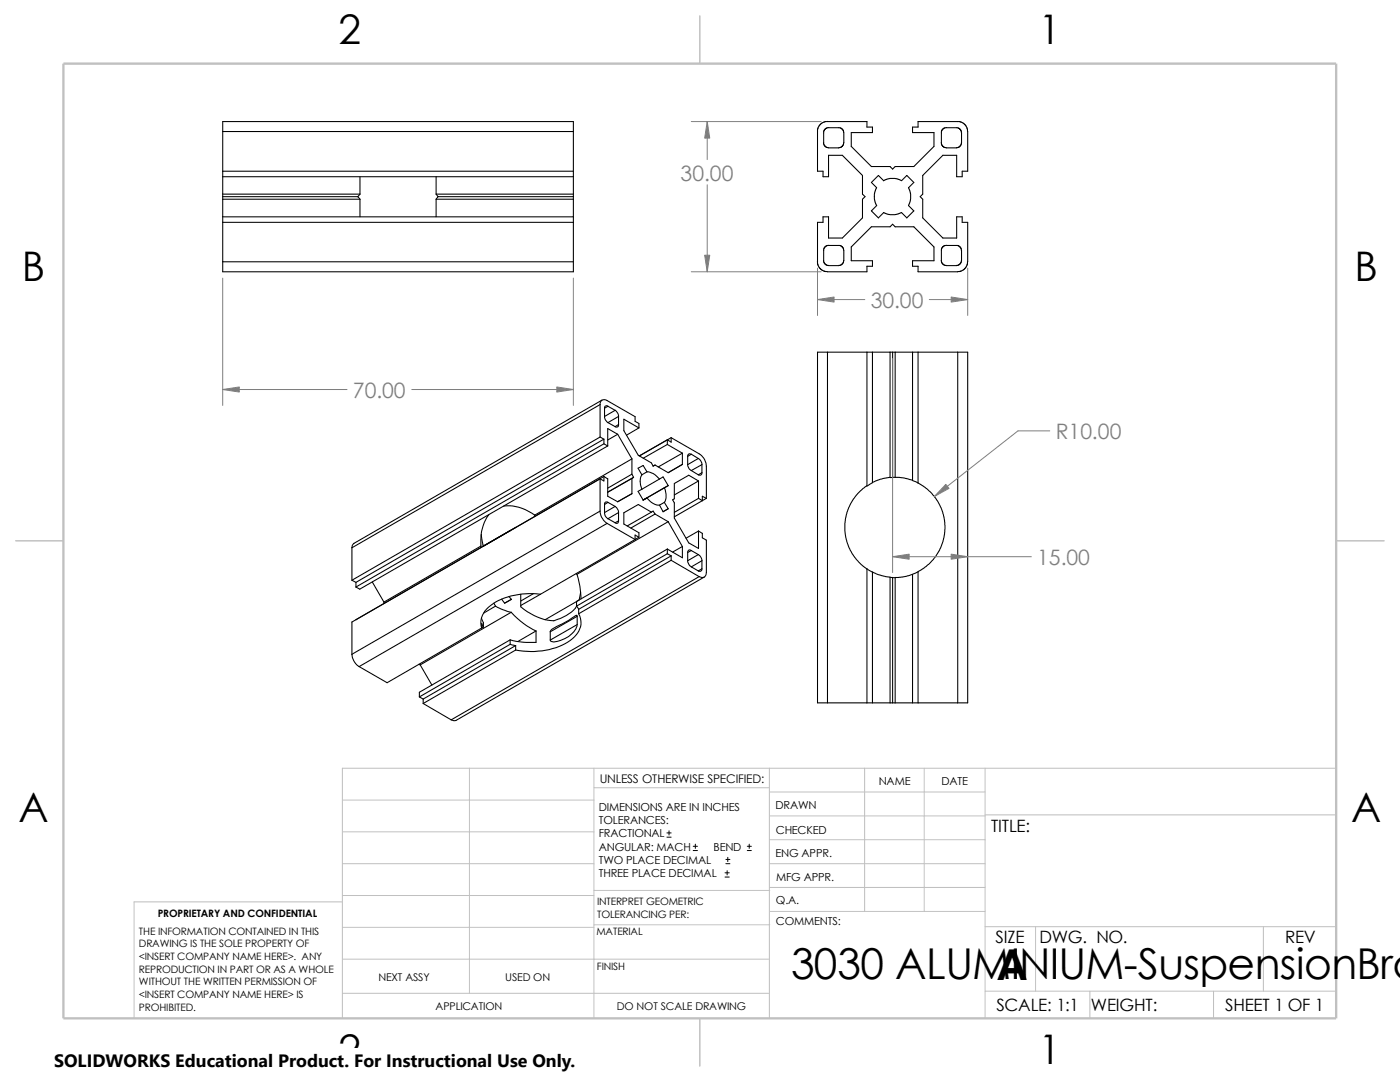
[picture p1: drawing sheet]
<svg xmlns="http://www.w3.org/2000/svg" width="279mm" height="216mm" viewBox="0 0 279 216" stroke-linecap="round" stroke-linejoin="round" font-family="sans-serif">
<g fill="none" stroke="#c0c0c0" stroke-width=".2">
<path d="M68.3 159.6h50.2M93.7 153.3v44.9M118.5 153.3v49.9M118.5 157.2h35M153.5 153.3v49.9M153.5 158h43.1M172.6 153.3v28.6M184.4 153.3v28.6M196.6 153.3v49.9M266.7 153.3h-198.4v49.9M68.3 178.7h50.2M68.3 172.3h50.2"/>
<path d="M68.3 166h50.2M68.3 180h-41.5v23.2M118.5 177.7h35.1M153.5 167.6h43.1M153.5 162.8h43.1M153.5 172.3h43.1M153.5 177.1h43.1M196.6 162.6h70.1M68.3 198.2h85.2M68.3 191.4h85.2M68.3 185h50.2M118.5 184.5h35.1"/>
<path d="M153.6 181.9h43M196.6 197.8h70.1M196.6 184.9h70.1M206.7 184.9v12.9M217.5 197.8v5.4M242.2 197.8v5.4M252.1 184.9v12.9"/>
</g>
<path d="M139.7 3.2v9.5M3.1 107.9h9.6M266.7 107.9h9.5M139.7 203.2v9.5" fill="none" stroke="#c0c0c0" stroke-width=".21"/>
<path d="M12.7 12.7h254v190.5h-254z" fill="none" stroke="#c0c0c0" stroke-width=".47"/>
<g fill="none" stroke="#000" stroke-width=".21">
<path d="M44.4 35.3h70M44.4 34.2h70M44.4 26.2h70M44.4 26.2v26M44.4 39.8h27.4M44.4 39.2h27M44.4 38.7h27.4M44.4 26.2v-1.9h70v1.9M71.4 39.2l.4 .6M71.8 38.7l-.4 .5M71.8 35.3v3.4M71.8 39.8v3.5"/>
<path d="M87 38.7l.4 .5M87 35.3v3.4M87 39.8v3.5M87 39.8h27.4M87 38.7h27.4M87.4 39.2l-.4 .6M87.4 39.2h27M114.4 26.2v26M165.1 24.3h7.9v1.1h1.1v1.1h-4.2v2.7l4 4h3.7l.5 .5 .5-.5h3.8l4-4v-2.7h-4.3v-1.1h1.1v-1.1h8.3l1 .5 .5 .7 .1 .7v8h-1.1v1.1h-1.1v-4.3h-2.7l-4.1 4v3.7l-.5 .5 .5 .6v3.7l4.1 4h2.7v-4.2h1.1v1.1h1.1v7.8l-.1 .7-.4 .7-.4 .3-.7 .3h-8.3v-1.1h-1.1v-1.1h4.3v-2.7l-4-4h-3.8l-.5-.6-.5 .6h-3.7l-4 4v2.7h4.2v1.1h-1.1v1.1h-8.3l-.7-.3-.4-.3-.4-.7-.1-.7M165.1 24.2l-.7 .1-.6 .4-.4 .4-.2 .7v8.4h1.1v1.1h1.1v-4.3h2.7l4 4v3.7l.5 .5-.5 .6v3.7l-4 4h-2.7v-4.2h-1.1v1.1h-1.1v7.8M165.4 25.5h2.2l.6 .4 .2 .6-.1 2.4-.7 .6h-2.2l-.6-.2-.3-.3-.2-.5M165.4 25.4l-.6 .2-.4 .6v2.3"/>
<path d="M174.9 37.4l-.4 1.3v1.1l.5 1.2-1.1 1.1 1.4 1.4 1.1-1.1M179.9 36l-1-.4h-1.3l-1.2 .5-1.1-1.1-1.4 1.4 1.1 1.1M179.9 36.1l1.1-1.1 1.4 1.4-1.1 1.1 .4 1.2v1.3l-.4 1 1.1 1.1-1.4 1.4-1.1-1.1-1.3 .4h-1.3l-1-.4M188.9 25.5h2.2l.6 .4 .2 .6-.1 2.4-.7 .6h-2.2l-.6-.2-.3-.3-.2-.5M188.9 25.4l-.6 .2-.4 .6v2.3M44.4 43.3h70M44.4 44.4h70M44.4 52.2h70M114.4 52.2v2h-70v-2M165.4 49h2.2l.6 .4 .2 .6-.1 2.4-.7 .6h-2.2l-.6-.2-.3-.3-.2-.5M165.4 48.9l-.6 .2-.4 .5v2.4M188.9 49h2.2l.6 .4 .2 .6-.1 2.4-.7 .6h-2.2l-.6-.2-.3-.3-.2-.5"/>
<path d="M188.9 48.9l-.6 .2-.4 .6v2.3M120.1 79.8l-49.5 28.7-.3 .3-.1 .5M165.1 70.3v70M165.1 70.3h26M165.1 70.3h-1.9v70h1.9M173 70.3v26.7l1.1-.7M174.1 70.3v26M177.6 70.3v25l.5-.1M178.1 70.3v24.9M178.6 70.3v24.9M182.1 70.3v25.6l1.1 .5M183.2 70.3v26.1l1.2 .7 1.2 1 .9 1 .7 1.1 .6 1.1 .5 1.5 .3 1.4v1.4l-.4 2.4-1.1 2.4-.8 1.2-1 1-2.1 1.5"/>
<path d="M191.1 70.3h2v70h-2M191.1 70.3v70M119.8 80.7v6.5M119.8 95.5v6.5M119.8 87.2l.7 .4M119.8 95.5l-49.6 28.6v6.5M119.8 87.2l-49.6 28.6M119.8 80.7l-49.6 28.6M119.8 80.7a.84 .84 0 0 1 .4-.9 .84 .84 0 0 1 1 .1l5.5 3.2v1l.8 .4v.9M120.5 95.1v.9l-.7-.5M120.5 87.6v1M120.5 95.1l.8 .4v3.5l2 1.1 2.8-1.6v-3"/>
<path d="M120.5 88.6l.8 .4M120.5 95.1l-49.4 28.6M120.5 87.6l-49.5 28.6M120.5 88.6l-49.5 28.5M120.6 83.1a1.46 1.46 0 0 0 .7 1.2M120.6 81.4v1.7M121.3 89l-49.5 28.6-.8-.5M121.3 81.1l-.7 .3M121.3 81.1l1.5 .8M121.3 84.3l1.5 .8M121.3 81.1a.41 .41 0 0 0-.5-.1 .41 .41 0 0 0-.2 .4M122.8 81.9l-2.2 1.2"/>
<path d="M122.8 81.9a1.59 1.59 0 0 1 .6 1.2M123.3 86.7l-2-1.2v3.5M123.3 86.7l2.8 4.9M123.3 86.7l-2 1.1M123.4 84.7a.42 .42 0 0 1-.1 .5 .42 .42 0 0 1-.5-.1M123.4 84.7l-.6 .4M123.4 83.1l-2.1 1.2M123.4 83.1v1.6M126.1 91.6v3M126.1 94.6l.3 .6M126.1 94.6l-4.8 2.8M126.1 91.6l-19.4 11.2"/>
<path d="M126.4 95.2l-.3 .3M126.4 95.2l-5.1 3 4.8-2.7M127.5 85.4l-3-1.7v2.2l2.9 4.9 2.6 1.6 .3 .6 .4-.2 2.6 1.5 2.9-1.6v-2.3M127.5 85.4l-2.4 1.4M128.1 97.6l-.8 .4 1.1 1.8M128.1 94.7a3.2 3.2 0 0 0 0 2.9M128.4 99.8l.7-.4a3.2 3.2 0 0 0 2.5 1.4M129.1 94.1a3.3 3.3 0 0 1 2.5 1.5M129.1 94.1l-.7-1.2-1.1 .5 .8 1.3M129.1 94.1l-1 .6M131.6 95.6l.7-.4 1 1.7M131.6 95.6l-3.5 2"/>
<path d="M132.6 97.3a3.3 3.3 0 0 1 0 2.9M132.6 97.3l-4.2 2.5M133.2 88.7l3 1.7M133.2 88.7l-4.8 2.7M133.3 96.9l-.7 .4M133.3 96.9l-4.9 2.9M133.9 87.3l5.6 3.3a3 3 0 0 1 1.5 2.4v6.4M133.9 87.3v.9l-.7-.4v.9M133.9 87.3l-6.3 3.7M136.2 90.4l-4.8 2.8M137.2 91.1v1.6M137.2 92.7a1.49 1.49 0 0 0 .8 1.2"/>
<path d="M138 90.6a.44 .44 0 0 0-.5 0 .44 .44 0 0 0-.3 .5M138 90.6l-.8 .5M138 90.6l1.4 .9M138 93.9l1.4 .8M139.4 91.5a1.49 1.49 0 0 1 .7 1.2M139.4 91.5l-2.2 1.2M139.4 99.4l.8 .5M139.4 96v3.4M139.4 96l-1.9-1.2-2.9 1.7v3l-.4 .2 .4 .6v3.1l2.9 4.9 1.9 1.1v-3.4M139.4 99.4l-4.8 2.8M139.4 96l-4.8 2.8M140.1 94.3l-.7 .4"/>
<path d="M140.1 92.7l-2.1 1.2M140.1 92.7v1.6M140.1 94.3a.44 .44 0 0 1-.2 .5 .44 .44 0 0 1-.5-.1M140.2 99.9l-5.6 3.2M141 99.4l-.8-.4v.9M141 99.4l-.8 .5M173 96.9l-1.8 1.6-.9 1.1-.7 1.2-.9 2.6-.1 2.6 .4 2.1 1 2.2 1.3 1.8 1.7 1.4v26.8M177.6 95.2l-1.8 .4-1.7 .7M178.1 95.2h.5M178.6 95.2l1.9 .2 1.6 .4M70.2 109.3v6.5M70.2 115.8l.8 .4"/>
<path d="M71 116.2v.9M74.3 116.1l2.3 4M96 109l-19.4 11.1M96 109v.3M96.1 106.6l.4 2.4M97.6 102.7a8.9 8.9 0 0 0-1.6 6.3M100.1 119.5l.6 .9M100.5 101a8.6 8.6 0 0 1 6.2 1.8M101.6 119l.5 .6M101.8 105.9h.1M102.1 119.6l-1.4 .8M102.9 105.2h.1"/>
<path d="M103.9 118.6v2.5a11.1 11.1 0 0 0 6.6 2.8 8.1 8.1 0 0 0 4.6-3M106.5 118.4l-2.6 1.5M106.7 102.8v.2M107.9 118.6a13.5 13.5 0 0 0-10.4 2.6 3.9 3.9 0 0 0-1.4 4.1M107.9 118.6l-4 2.2M115 114.4l.1 .2M115.1 114.6l.6 2.4 .3 2.5M115.9 118.1l-.4 1.7-6.7 3.9M119.8 102a2.98 2.98 0 0 0 1.4 2.4M119.8 102l-49.6 28.6M120.6 102.3a1.33 1.33 0 0 0 .7 1.2M120.6 100.7v1.6"/>
<path d="M121.2 104.4l5.5 3.3M121.2 104.4l-49.5 28.6M121.3 100.2l-.7 .5M121.3 100.2l1.5 .8M121.3 103.5l1.5 .8M121.3 100.2a.41 .41 0 0 0-.5 0 .41 .41 0 0 0-.2 .5M122.8 101l-2.2 1.3M122.8 101l.6 .8v.5M123.4 103.9a.4 .4 0 0 1-.1 .5 .4 .4 0 0 1-.5-.1M123.4 103.9l-.6 .4M123.4 102.3l-2.1 1.2M123.4 102.3v1.6"/>
<path d="M126.7 107.7l-18.8 10.9M127.5 107.2l-.8-.4v.9M127.5 107.2l-.8 .5M130 102.2l-2.6-1.5-2.9 1.6v2.3l3 1.7v.9M130 102.2l.3-.2 .4 .6M130 102.2l-4.8 2.7M130.7 102.6l2.6 1.5M130.7 102.6l-4.8 2.8M132.6 100.2l.7 1.3-1 .6-.7-1.3M132.6 100.2l-1 .6M133.2 109.6v.9M133.2 110.5l.7 .4"/>
<path d="M133.2 110.5l-18.1 10.4M133.2 109.6l-18.1 10.4v.9M133.3 104.1l2.9 5M133.3 104.1l-18.2 10.5M133.9 110.9v.9M133.9 111.8l5.6 3.3M133.9 110.9l-18.4 10.7M133.9 111.8l-18.4 10.7M136.2 109.1v2.2l-3-1.7M136.2 109.1l-2 1.1M137.2 110.2v1.7M137.2 111.9a1.66 1.66 0 0 0 .8 1.2"/>
<path d="M138 109.9a.42 .42 0 0 0-.5-.1 .42 .42 0 0 0-.3 .4M138 109.9l-.8 .3M138 113.1l1.4 .8M138 109.9l1.4 .8M139.4 110.7a1.49 1.49 0 0 1 .7 1.2M139.4 110.7l-2.2 1.2M139.4 106l.8 .4v.9l.8 .5v6.4a.88 .88 0 0 1-.4 1 .88 .88 0 0 1-1.1-.1M139.4 106l-2.5 1.4M139.5 115.1l-49.5 28.5M140.1 113.5l-.7 .4M140.1 111.9l-2.1 1.2M140.1 111.9v1.6"/>
<path d="M140.1 113.5a.44 .44 0 0 1-.2 .5 .44 .44 0 0 1-.5-.1M140.5 115.1l-49.4 28.6-.5 .1-.6-.2M173 113.5l1.1 .7M174.1 114.1l1.9 .8 1.6 .3M174.1 114.2v26.1M177.6 115.2h.5M177.6 115.2v25.1M178.1 115.2l.5 .1M178.1 115.2v25.1M178.6 115.2l1.5-.1 2-.5v25.7M178.6 115.3v25M182.1 114.6l1.1-.5v26.2"/>
<path d="M70.2 130.6a3.2 3.2 0 0 0 1.5 2.4M76.6 120.1v.3M83.6 132.5l.3 .2M83.7 139.1l.8 .4M83.9 132.7l2.3 4M84.5 139.5v.9M96.1 123.3l.4 .9v.9M96.1 125.3l-18.8 10.9-5.6-3.2M96.5 125.1l-.4 .2M96.5 125.1l-.4-.7v.9M98.6 120.4l.3 .5M98.9 120.9l-2.4 1.4"/>
<path d="M98.9 120.9l1.5 .8 1.6 .5M101.8 127.7v.9M101.8 128.6l-18.1 10.5M101.8 127.7l-18.1 10.4v1M101.8 128.6l1.1 .2M102 122.2a15.7 15.7 0 0 0 5 3.7M102 122.2l-18.1 10.5M102.9 129.7l-18.4 10.7M102.9 128.8v.9M102.9 128.8l-18.4 10.7M107 125.9v2.3a15.8 15.8 0 0 1-5.2-.5M107 125.9l-3.7 2.1"/>
<path d="M109.8 126.1v1.6M115.1 120.9l.4 .7M115.2 123l-.1-.2a1.56 1.56 0 0 0-1.1 .6l-1.1 .7a10.5 10.5 0 0 0-3 1.8l-.1 .2M115.2 123l-5.4 3.1M115.2 124.6l-5.4 3.1M115.2 123v1.6M115.2 124.6a4.2 4.2 0 0 1-3.3 3.2 2.13 2.13 0 0 1-2 .1l-.1-.2M115.5 121.6v.9M115.5 122.5a3.8 3.8 0 0 1-1.3 5 14 14 0 0 1-11.3 2.2M84.5 140.4l5.5 3.2M165.1 140.3h26"/>
</g>
<g fill="none" stroke="#000" stroke-width=".2">
<path d="M133.1 167h.8M133.1 166.2h.8M133.5 165.8v.8M138.3 169.7h.9M138.3 168.9h.9M138.8 168.4v.9M144.7 175h.8M144.7 174.2h.8M144.9 172.3h.8M144.9 171.5h.8M145.1 173.7v.9M145.2 171.1v.8"/>
<path d="M149.1 169.7h.8M149.1 168.9h.8M149.5 168.4v.9"/>
</g>
<g fill="none" stroke="#808080" stroke-width=".2">
<path d="M138 24.3h25.9M141.1 24.3v7.5M141.1 36.9v17.3M44.4 55.5v25.4M114.4 55.5v25.4M138 54.2h25.9M163.2 53.5v9.4M163.2 59.8h9.4M185.5 59.8h7.6M193.1 53.5v9.4M44.4 77.7h24.9M82.2 77.7h32.2"/>
<path d="M178.1 71.5v42.8M209.5 86h-6.3l-16.7 13.1M178.1 111.1h27.7"/>
</g>
<g fill="#808080" stroke="#808080" stroke-width=".2">
<path d="M188.8 96.6l.6 .9-2.9 1.6z"/>
<path d="M178.1 111.1l3.3-.5v1z"/>
<path d="M189.8 110.6l3.3 .5-3.3 .5z"/>
<path d="M111.1 77.2l3.3 .5-3.3 .5z"/>
<path d="M44.4 77.7l3.4-.5v1z"/>
<path d="M163.2 59.8l3.3-.5v1z"/>
<path d="M189.8 59.3l3.3 .5-3.3 .5z"/>
<path d="M140.6 50.9h1l-.5 3.3z"/>
<path d="M141.1 24.3l.5 3.3h-1z"/>
</g>
<path d="M10.8 209.2h104.1v6.7h-104.1z" fill="#fff"/>
<g font-size="8.5">
<text x="157.9" y="195.3">3030 ALUMINIUM-SuspensionBra</text>
<text x="198.8" y="195.5">A</text>
</g>
<g font-size="8.1">
<text x="67.6" y="8.8">2</text>
<text x="207.3" y="8.8">1</text>
<text x="4.4" y="56.1">B</text>
<text x="270.3" y="56.1">B</text>
<text x="3.7" y="164.1">A</text>
<text x="269.6" y="164.1">A</text>
<text x="67.6" y="212.3">2</text>
<text x="207.3" y="212.3">1</text>
</g>
<g font-size="4.2" fill="#808080">
<text x="135.8" y="36">30.00</text>
<text x="173.8" y="61.4">30.00</text>
<text x="70.4" y="79.4">70.00</text>
<text x="210.7" y="87.6">R10.00</text>
<text x="207" y="112.7">15.00</text>
</g>
<text font-size="3.6" x="10.8" y="213">SOLIDWORKS Educational Product. For Instructional Use Only.</text>
<g font-size="3.4">
<text x="197.8" y="166">TITLE:</text>
<text x="198.7" y="188.1">SIZE</text>
<text x="207.5" y="188.1">DWG. NO.</text>
<text x="256.5" y="188.2">REV</text>
<text x="198.8" y="201.7">SCALE: 1:1</text>
<text x="217.7" y="201.8">WEIGHT:</text>
<text x="244.5" y="201.7">SHEET 1 OF 1</text>
</g>
<text font-size="2.4" x="119.7" y="156.2">UNLESS OTHERWISE SPECIFIED:</text>
<g font-size="2.2">
<text x="119.5" y="161.8">DIMENSIONS ARE IN INCHES</text>
<text x="154.8" y="161.5">DRAWN</text>
<text x="175.4" y="156.7">NAME</text>
<text x="187.9" y="156.7">DATE</text>
<text x="119.5" y="164.4">TOLERANCES:</text>
<text x="119.5" y="167.1">FRACTIONAL</text>
<text x="154.8" y="166.3">CHECKED</text>
<text x="119.5" y="172.4">TWO PLACE DECIMAL</text>
<text x="119.5" y="169.8">ANGULAR: MACH</text>
<text x="142.4" y="169.8">BEND</text>
<text x="154.8" y="171">ENG APPR.</text>
<text x="119.5" y="175">THREE PLACE DECIMAL</text>
<text x="154.9" y="175.7">MFG APPR.</text>
<text x="154.9" y="184.7">COMMENTS:</text>
<text x="154.9" y="180.5">Q.A.</text>
</g>
<g font-size="2.1">
<text x="75.5" y="195.7">NEXT ASSY</text>
<text x="100.8" y="195.7">USED ON</text>
<text x="86.9" y="201.5">APPLICATION</text>
<text x="123.1" y="201.6">DO NOT SCALE DRAWING</text>
</g>
<g font-size="2">
<text x="31.5" y="183">PROPRIETARY AND CONFIDENTIAL</text>
<text x="119.2" y="183.1">TOLERANCING PER:</text>
<text x="119.2" y="180.6">INTERPRET GEOMETRIC</text>
<text x="27.7" y="186.5">THE INFORMATION CONTAINED IN THIS</text>
<text x="27.7" y="189.1">DRAWING IS THE SOLE PROPERTY OF</text>
<text x="27.7" y="191.6">&lt;INSERT COMPANY NAME HERE&gt;. ANY</text>
<text x="119" y="186.6">MATERIAL</text>
<text x="27.7" y="194.1">REPRODUCTION IN PART OR AS A WHOLE</text>
<text x="27.7" y="196.6">WITHOUT THE WRITTEN PERMISSION OF</text>
<text x="119.1" y="193.5">FINISH</text>
<text x="27.7" y="199.1">&lt;INSERT COMPANY NAME HERE&gt; IS</text>
<text x="27.7" y="201.7">PROHIBITED.</text>
</g>
</svg>
